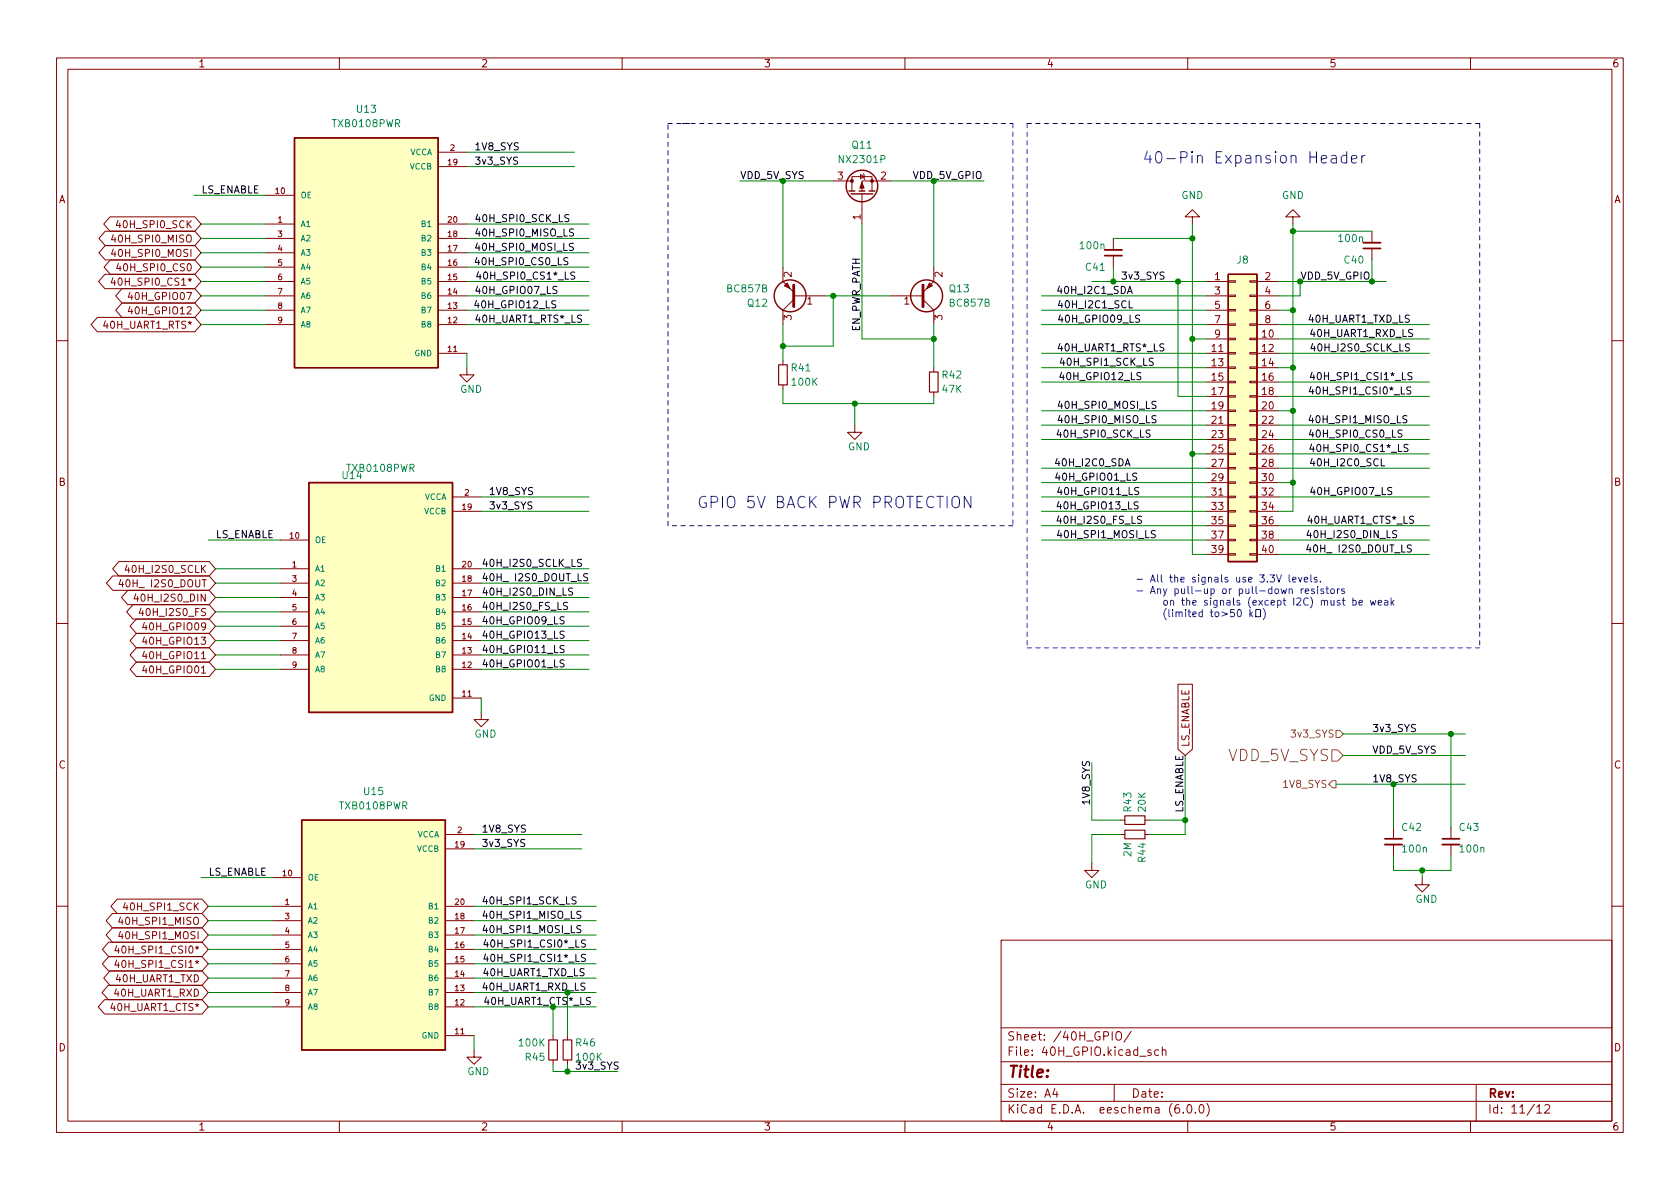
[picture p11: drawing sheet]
<svg xmlns="http://www.w3.org/2000/svg" width="297mm" height="210mm" viewBox="0 0 297 210" stroke-linecap="round" stroke-linejoin="round" font-family="sans-serif">
<g fill="none" stroke="#840000" stroke-width=".18">
<path d="M10 10.2h277v190.1h-277zM12 12.2h273v186.1h-273zM60 10.2v2M110 10.2v2M160 10.2v2M210 10.2v2M260 10.2v2M19.5 38.3h14.9l1.2 1.3-1.2 1.3h-14.9l-1.2-1.3zM20.9 39l-.3 .9h.8M47 39.6h5.1M47 34.5h5.1M77.5 39.6h5"/>
<path d="M77.5 29.5h5M77.5 26.9h5M147.3 32h3.3M150.6 33.8v-2.6h3.6v2.6M152.1 30.9l.7 .3-.7 .4zM152.4 34.3v5.3M152.7 30.7l.1 .2v.7l.1 .1M157.5 32h-5.1v1.8M210.8 38.3h1.3l-1.3-1.2-1.3 1.2h1.3v1.3M228.6 38.3h1.3l-1.3-1.2-1.3 1.2h1.3v1.3M17.2 56.1h17.2l1.2 1.3-1.2 1.3h-17.2l-1.1-1.3zM18.5 48.5h15.9l1.2 1.3-1.2 1.2h-15.9l-1.1-1.2z"/>
<path d="M18.6 43.4h15.8l1.2 1.3-1.2 1.3h-15.8l-1.1-1.3zM18.6 40.9h15.8l1.2 1.3-1.2 1.2h-15.8l-1.1-1.2zM19.5 46h14.9l1.2 1.2-1.2 1.3h-14.9l-1.1-1.3zM20 49.1l-.3 .9h.7M20 44l-.3 .9h.8M20 41.5l-.3 .9h.8M20.3 49.6v.8M20.9 46.6l-.3 .9h.8M21.6 51h12.8l1.2 1.3-1.2 1.3h-12.8l-1.1-1.3zM21.6 53.6h12.8l1.2 1.3-1.2 1.2h-12.8l-1.1-1.2zM23 51.7l-.3 .9h.8M23 54.2l-.3 .9h.8"/>
<path d="M47 49.8h5.1M47 52.3h5.1M47 54.9h5.1M47 57.4h5.1M47 47.2h5.1M47 44.7h5.1M47 42.2h5.1M77.5 49.8h5M77.5 52.3h5M77.5 54.9h5M77.5 57.4h5M77.5 47.2h5"/>
<path d="M77.5 44.7h5M77.5 42.2h5M138.4 47.2v2.6l1.9 1.9M140.3 52.3h5.7M140.3 53l-1.9 1.9v2.5M157.5 52.3h5.7M163.2 53l1.9 1.9v2.5M165.1 47.2v2.6l-1.9 1.9M196.8 42.2v2M196.8 45.2v2M213.4 49.8h3.8M213.4 59.9h3.8"/>
<path d="M213.4 52.3h3.8M213.4 54.9h3.8M213.4 57.4h3.8M217.2 59.8h1.2v.3h-1.2zM217.2 57.3h1.2v.2h-1.2zM217.2 54.7h1.2v.3h-1.2zM217.2 52.2h1.2v.2h-1.2zM217.2 49.7h1.2v.2h-1.2zM221 59.8h1.2v.3h-1.2zM221 57.3h1.2v.2h-1.2zM221 54.7h1.2v.3h-1.2zM221 52.2h1.2v.2h-1.2z"/>
<path d="M221 49.7h1.2v.2h-1.2zM222.2 49.8h3.9M222.2 59.9h3.9M222.2 52.3h3.9M222.2 54.9h3.9M222.2 57.4h3.9M242.6 40.9v2M242.6 43.9v2.1M10 60.2h2M77.5 62.5h5M82.5 65v1.3h1.3l-1.3 1.3-1.2-1.3h1.2M138.4 63.7v.8"/>
<path d="M138.4 68.1v.7M151.1 75.2v1.2h1.3l-1.3 1.3-1.2-1.3h1.2M165.1 65v.8M165.1 69.3v.8M213.4 62.5h3.8M213.4 65h3.8M213.4 67.6h3.8M213.4 70.1h3.8M213.4 72.6h3.8M213.4 75.2h3.8M213.4 77.7h3.8M217.2 77.6h1.2v.2h-1.2z"/>
<path d="M217.2 75.1h1.2v.2h-1.2zM217.2 72.5h1.2v.3h-1.2zM217.2 70h1.2v.2h-1.2zM217.2 67.4h1.2v.3h-1.2zM217.2 64.9h1.2v.2h-1.2zM217.2 62.4h1.2v.2h-1.2zM221 77.6h1.2v.2h-1.2zM221 75.1h1.2v.2h-1.2zM221 72.5h1.2v.3h-1.2zM221 70h1.2v.2h-1.2zM221 67.4h1.2v.3h-1.2zM221 64.9h1.2v.2h-1.2z"/>
<path d="M221 62.4h1.2v.2h-1.2zM222.2 62.5h3.9M222.2 65h3.9M222.2 67.6h3.9M222.2 70.1h3.9M222.2 72.6h3.9M222.2 75.2h3.9M222.2 77.7h3.9M285 60.2h2M21 99.3h16l1.1 1.3-1.1 1.2h-16l-1.1-1.2zM22.4 99.9l-.3 .9h.8M49.5 95.5h5.1"/>
<path d="M80 87.9h5.1M80 90.4h5.1M213.4 80.3h3.8M213.4 82.8h3.8M213.4 85.3h3.8M213.4 87.9h3.8M213.4 90.4h3.8M213.4 93h3.8M213.4 95.5h3.8M213.4 98h3.8M217.2 97.9h1.2v.3h-1.2zM217.2 95.4h1.2v.2h-1.2z"/>
<path d="M217.2 92.8h1.2v.3h-1.2zM217.2 90.3h1.2v.2h-1.2zM217.2 87.8h1.2v.2h-1.2zM217.2 85.2h1.2v.3h-1.2zM217.2 82.7h1.2v.2h-1.2zM217.2 80.1h1.2v.3h-1.2zM221 97.9h1.2v.3h-1.2zM221 95.4h1.2v.2h-1.2zM221 92.8h1.2v.3h-1.2zM221 90.3h1.2v.2h-1.2zM221 87.8h1.2v.2h-1.2zM221 85.2h1.2v.3h-1.2z"/>
<path d="M221 82.7h1.2v.2h-1.2zM221 80.1h1.2v.3h-1.2zM222.2 80.3h3.9M222.2 82.8h3.9M222.2 85.3h3.9M222.2 87.9h3.9M222.2 90.4h3.9M222.2 93h3.9M222.2 95.5h3.9M222.2 98h3.9M10 110.2h2M19.9 101.8h17.1l1.1 1.3-1.1 1.3h-17.1l-1.1-1.3z"/>
<path d="M21.4 102.5l-.3 .9h.7M21.7 102.9v.9M22.6 104.4h14.4l1.1 1.3-1.1 1.2h-14.4l-1.1-1.2zM23.5 106.9h13.5l1.1 1.3-1.1 1.3h-13.5l-1.1-1.3zM24 105l-.3 .9h.8M24.1 114.5h12.9l1.1 1.3-1.1 1.3h-12.9l-1.1-1.3zM24.1 117.1h12.9l1.1 1.3-1.1 1.2h-12.9l-1.1-1.2zM24.1 109.5h12.9l1.1 1.2-1.1 1.3h-12.9l-1.1-1.3zM24.1 112h12.9l1.1 1.3-1.1 1.2h-12.9l-1.1-1.2zM24.9 107.5l-.3 .9h.8M25.5 115.2l-.3 .9h.8M25.5 117.7l-.3 .9h.8"/>
<path d="M25.5 110.1l-.3 .9h.8M25.5 112.6l-.3 .9h.8M49.5 100.6h5.1M49.5 118.4h5.1M49.5 115.8h5.1M49.5 113.3h5.1M49.5 110.7h5.1M49.5 108.2h5.1M49.5 105.7h5.1M49.5 103.1h5.1M80 100.6h5.1M80 118.4h5.1"/>
<path d="M80 115.8h5.1M80 113.3h5.1M80 110.7h5.1M80 108.2h5.1M80 105.7h5.1M80 103.1h5.1M285 110.2h2M80 123.4h5.1M85.1 126v1.2h1.3l-1.3 1.3-1.3-1.3h1.3M208.3 121h2.5v11.5l-1.3 1.1-1.2-1.1zM20.7 159h15l1.1 1.3-1.1 1.2h-15l-1.1-1.2zM22.1 159.6l-.3 .9h.8"/>
<path d="M48.3 155.2h5M78.7 150.1h5.1M78.7 147.6h5.1M193 152.6v1.3h1.3l-1.3 1.3-1.2-1.3h1.2M198.1 147.6h.8M198.1 145h.8M202.4 147.6h.8M202.4 145h.8M246.4 146.3v2M246.4 149.3v2.1M251.5 155.2v1.3h1.2l-1.2 1.2-1.3-1.2h1.3M256.5 146.3v2"/>
<path d="M256.5 149.3v2.1M10 160.2h2M18.5 176.8h17.2l1.1 1.2-1.1 1.3h-17.2l-1.1-1.3zM19.1 174.2h16.6l1.1 1.3-1.1 1.3h-16.6l-1.1-1.3zM19.2 169.2h16.5l1.1 1.2-1.1 1.3h-16.5l-1.1-1.3zM19.2 166.6h16.5l1.1 1.3-1.1 1.3h-16.5l-1.1-1.3zM19.5 171.7h16.2l1.1 1.3-1.1 1.2h-16.2l-1.2-1.2zM19.9 161.5h15.8l1.1 1.3-1.1 1.3h-15.8l-1.1-1.3zM19.9 164.1h15.8l1.1 1.2-1.1 1.3h-15.8l-1.1-1.3zM20.6 169.8l-.3 .9h.8M20.6 167.2l-.3 .9h.8M20.9 167.7v.9"/>
<path d="M20.9 170.2v.9M21.3 162.1l-.3 1h.8M21.3 164.7l-.3 .9h.8M48.3 160.3h5M48.3 178h5M48.3 175.5h5M48.3 173h5M48.3 170.4h5M48.3 167.9h5M48.3 165.3h5M48.3 162.8h5M78.7 160.3h5.1"/>
<path d="M78.7 178h5.1M78.7 175.5h5.1M78.7 173h5.1M78.7 170.4h5.1M78.7 167.9h5.1M78.7 165.3h5.1M78.7 162.8h5.1M177 166.3h108v32h-108zM285 160.2h2M60 198.3v2M78.7 183.1h5.1M83.8 185.7v1.2h1.3l-1.3 1.3-1.3-1.3h1.3"/>
<path d="M97.8 183.1v.8M97.8 187.4v.8M100.3 183.1v.8M100.3 187.4v.8M110 198.3v2M160 198.3v2M177 194.8h108M177 191.8h108M177 187.8h108M177 181.8h108M186.5 192.5l-.4 1h1M186.9 193v1"/>
<path d="M197 191.8v3M197.4 182.6a.5 .5 0 0 1 .5-.2 .5 .5 0 0 1 .4 .5v.5a.5 .5 0 0 1-.5 .6 .5 .5 0 0 1-.5-.6zM200 182.4l-1.3 1.9M203.5 185.7l-.4-.1-.2 .2 .1 .3 .5 .1v.4h-.6M204.9 185.7l-.5-.1-.3 .3v.4l.2 .3h.6M205.5 185.8l.2-.2 .4 .1v.9M205.5 185.1v1.5M208.4 195.3a.59 .59 0 0 0-.7 .7v.5l.2 .3h.4l.2-.1 .1-.5-.2-.2-.4-.1-.3 .3M209.2 196.7v.1M210 198.3v2M210.1 195.4l.1-.1a.81 .81 0 0 1 .6 .7 .81 .81 0 0 1-.3 .8h-.1a.81 .81 0 0 1-.6-.6 .81 .81 0 0 1 .3-.8zM211.4 196.7v.1"/>
<path d="M212.1 195.5l.3-.2a.81 .81 0 0 1 .5 .7 .81 .81 0 0 1-.3 .8h-.1a.81 .81 0 0 1-.4-1.3zM213.4 195.1a1.72 1.72 0 0 1 0 2.3M260 198.3v2M261 191.8v6.5M271.7 195.8l.5-.5v1.5M271.7 196.8h.9M273.1 195.5l.6-.2 .2 .2 .1 .3-.9 1h.9"/>
</g>
<path d="M195.3 44.2h3.1M241 42.9h3.1M244.9 149.3h3M255 149.3h3.1" fill="none" stroke="#840000" stroke-width=".33"/>
<path d="M195.3 45.2h3.1M241 43.9h3.1M244.9 148.3h3M255 148.3h3.1" fill="none" stroke="#840000" stroke-width=".3"/>
<g fill="#ffffc2" stroke="#ffffc2" stroke-width=".18">
<path d="M217.2 48.5h5v50.8h-5z"/>
<path d="M53.3 145h25.4v40.7h-25.4z"/>
<path d="M54.6 85.3h25.4v40.7h-25.4z"/>
<path d="M52.1 24.4h25.4v40.6h-25.4z"/>
</g>
<g fill="none" stroke="#840000" stroke-width=".25">
<path d="M52.1 24.4h25.4v40.6h-25.4zM150.1 33.8h1M150.5 34.3h3.8M151.9 33.8h1M153.7 33.8h1M217.2 48.5h5v50.8h-5zM54.6 85.3h25.4v40.7h-25.4zM53.3 145h25.4v40.7h-25.4z"/>
<circle cx="152.4" cy="32.9" r="2.79"/>
<circle cx="139.7" cy="52.3" r="2.82"/>
<circle cx="163.8" cy="52.3" r="2.82"/>
</g>
<path d="M137.7 64.5h1.5v3.6h-1.5zM164.3 65.8h1.6v3.5h-1.6zM198.9 146.8h3.5v1.5h-3.5zM198.9 144.3h3.5v1.5h-3.5zM97 183.9h1.6v3.5h-1.6zM99.6 183.9h1.5v3.5h-1.5z" fill="none" stroke="#840000" stroke-width=".2"/>
<path d="M140.3 50.4v3.8M163.2 50.4v3.8" fill="none" stroke="#840000" stroke-width=".51"/>
<g fill="#840000" stroke="#840000" stroke-width=".18">
<path d="M164.3 50l.5 .5-1 .5z"/>
<path d="M152.4 32.3l.4 1h-.8z"/>
<path d="M138.7 50.5l.5-.5 .5 1z"/>
<circle cx="154.2" cy="32" r=".25"/>
<circle cx="150.6" cy="32" r=".25"/>
</g>
<path d="M235.5 132.6h1l1 1-1 1h-1zM235.6 138h.6v1.3h-.6l-.7-.6zM236.2 129.2h.7l.6 .6-.6 .6h-.7z" fill="none" stroke="#848400" stroke-width=".18"/>
<g fill="none" stroke="#000" stroke-width=".18">
<path d="M100.6 38l-.5-.1-.2 .3 .1 .3 .5 .2v.4l-.2 .1-.4-.1M98.3 53.2h-.5l-.2 .1v.4l.6 .2 .1 .3-.3 .2h-.4M98.5 50.7l-.5-.1-.2 .2v.3l.6 .3 .1 .3-.3 .2-.5-.1M100.4 45.6h-.5l-.2 .2 .1 .3 .5 .2v.4l-.1 .1h-.5M101.4 43.1l-.5-.1-.2 .1v.4l.6 .2 .1 .3-.3 .3-.4-.1M101.4 40.5h-.5l-.2 .2 .1 .3 .6 .3v.3l-.2 .1h-.5M101.6 48.2l-.4-.1-.3 .2 .1 .3 .6 .3v.3l-.2 .2-.5-.1M102.8 55.8l-.5-.1-.1 .1v.4l.5 .2 .1 .3-.2 .3-.5-.1M199.3 51.9l.5-1.3 .4 1.3M199.5 51.5h.6M199.7 53.2v1.2h.6M201.5 55.8l-.5-.1-.2 .3 .1 .3 .5 .2v.4l-.1 .1-.5-.1"/>
<path d="M201.7 65.9h-.5l-.1 .1v.4l.5 .2 .1 .3-.2 .2h-.5M203.4 76.1l-.5-.1-.3 .3 .1 .3 .6 .2v.4l-.2 .1-.5-.1M203.9 63.4l-.5-.1-.2 .2v.3l.6 .3 .1 .3-.2 .2-.5-.1M204.4 73.6l-.5-.1-.2 .2 .1 .3 .5 .3v.3l-.1 .2-.5-.1M204.4 71h-.5l-.2 .2 .1 .3 .5 .2v.4l-.1 .1h-.5M205.8 60.9l-.5-.1-.2 .1v.4l.6 .2 .1 .3-.3 .3-.4-.1M247.9 76.1l-.5-.1-.2 .3 .1 .3 .5 .2v.4l-.2 .1-.4-.1M248.8 73.6l-.5-.1-.2 .1v.4l.5 .2 .2 .3-.3 .3-.5-.1M249 78.6h-.5l-.3 .2 .2 .3 .5 .3v.3l-.2 .1h-.5M249.2 60.9l-.5-.1-.2 .1v.4l.6 .2 .1 .3-.2 .3-.5-.1M249.5 68.5l-.5-.1-.3 .3 .1 .3 .6 .2v.4l-.2 .1-.5-.1M249.7 65.9h-.5l-.3 .2 .1 .3 .6 .3v.3l-.2 .1h-.5"/>
<path d="M102.8 99l-.5-.1-.1 .1v.4l.5 .2 .1 .3-.2 .3-.5-.1M198.9 82.4l.5-1.3 .4 1.3M199.1 82h.6M201 83.7h-.5l-.2 .1v.3l.6 .3 .1 .3-.3 .2h-.4M201.2 88.8l-.5-.1-.1 .2v.3l.5 .3 .1 .3-.2 .2-.5-.1M201.3 86.3l-.4-.1-.2 .1v.4l.5 .2 .1 .3-.2 .3-.5-.1M201.8 91.3h-.4l-.2 .1v.4l.5 .2 .1 .3-.2 .2h-.5M204.3 93.9l-.5-.1-.2 .1v.4l.5 .2 .2 .3-.3 .3-.5-.1M244.2 81.1v1.3h.6M246.1 86.3l-.5-.1-.2 .2 .1 .3 .5 .3v.3l-.2 .2-.4-.1M246.9 93.9l-.4-.1-.2 .1v.4l.5 .2 .1 .3-.2 .3-.5-.1M249.5 96.4h-.4l-.2 .1v.3l.5 .3 .1 .3-.2 .2h-.5"/>
<path d="M249.9 91.3h-.4l-.2 .1v.4l.5 .2 .1 .3-.2 .2h-.5M99.7 111.7l-.4-.1-.3 .2 .1 .3 .6 .3v.3l-.2 .2-.5-.1M99.7 114.2l-.4-.1-.3 .3 .1 .3 .6 .2v.4l-.2 .1-.5-.1M99.7 116.7h-.4l-.3 .2 .1 .3 .6 .3v.3l-.2 .1h-.5M99.7 109.1h-.4l-.3 .2 .1 .3 .6 .2v.4l-.2 .1h-.5M100.3 106.6l-.4-.1-.3 .3 .1 .3 .6 .2v.4l-.2 .1-.5-.1M101.3 104h-.5l-.2 .1v.4l.5 .2 .2 .3-.3 .2h-.5M103.9 101.5l-.5-.1-.2 .3 .1 .3 .6 .2v.4l-.2 .1-.5-.1M101.9 158.6h-.5l-.3 .2 .2 .3 .5 .3v.3l-.2 .2-.5-.1M102.7 161.2l-.5-.1-.2 .3 .1 .3 .5 .2v.4l-.1 .1-.5-.1M102.7 163.7h-.5l-.2 .1v.4l.6 .2 .1 .3-.2 .2h-.5M103.5 168.8l-.5-.1-.2 .2v.3l.6 .3 .1 .3-.2 .2h-.5"/>
<path d="M103.5 166.3l-.5-.1-.2 .1v.4l.6 .2 .1 .3-.2 .3-.5-.1M104.4 176.4h-.5l-.2 .1v.4l.6 .2 .1 .3-.3 .2h-.4"/>
</g>
<g fill="none" stroke="#0000c2" stroke-width=".18">
<path d="M235.4 27.6l.2-.1 .6 .1 .1 1.2M236.3 28l-.7 .1a.39 .39 0 0 0-.3 .3 .39 .39 0 0 0 .3 .4l.7-.1M238.1 27.6l-.6-.1-.4 .4v.5l.2 .3 .2 .1 .6-.1M238.1 26.8v2M239 28.1l.9-.1-.1-.4-.6-.1-.2 .3 .1 .9 .1 .1 .6-.1M240.8 27.5v1.3M241.3 27.5a.51 .51 0 0 0-.5 .4M171.6 87.8v2l-1.1-2v2M206.2 107.6a1.46 1.46 0 0 0 0 1.9M206.7 107.8v1.1l.1 .2M207.3 108.2v.9M207.9 108.3l.2-.1 .3 .1 .1 .8"/>
<path d="M207.9 108.2v.9M208.5 108.4l.2-.2 .3 .1v.8M209.6 108.2v.9M210 108.2h.5M210.2 107.8v1.1l.3 .2M210.9 108.6l.6-.1-.1-.2-.3-.1-.2 .2 .1 .6h.4M212.6 108.3l-.4-.1-.2 .3 .1 .5h.5M212.6 107.8v1.3M214 108.2h.5M214.2 107.8v1.1l.3 .2M214.9 108.3l.4-.1 .2 .3v.3l-.2 .3-.4-.1-.1-.2zM216 108.2l1 .4-1 .3"/>
<path d="M218.2 107.8h-.6l-.1 .6 .2-.1h.5l.1 .2-.1 .4-.2 .2-.5-.2M218.9 107.9l.2-.1a.68 .68 0 0 1 .4 .6 .68 .68 0 0 1-.4 .7l-.2-.2-.1-.3zM221 107.8v1.3M221.1 108.6l.4 .5M221.5 108.2l-.5 .5M222 107.8h.9v1.3h-.9zM223.4 107.6a1.46 1.46 0 0 1 0 1.9M225.7 101.7l.4 1.2 .5-1.2M228 101.7v1l.1 .2M228 104.2l.1-.1 .3 .1 .1 .8M228.6 102.5l.6-.1-.1-.3h-.4l-.1 .2v.6h.5M229.6 102.1l.3 .8 .3-.8"/>
<path d="M230.1 104.1v.9M230.4 104.1l-.3 .3M230.6 102.5l.6-.1v-.3h-.4l-.2 .2 .1 .6h.5M230.8 104.5l.6-.1-.1-.2-.3-.1-.2 .2 .1 .6h.4M231.8 101.7v1l.1 .2M232.4 104.2l-.3-.1-.2 .2v.2l.5 .1v.3h-.5M232.8 102.1h-.3l-.1 .2v.1l.4 .2v.3h-.4M233 103.7v.1M233 104.1v.9M233.5 102.8v.1M234 104.2l-.3-.1-.2 .2 .1 .2 .4 .1v.3h-.5M234.2 106.3l.2-.1h.3v.8"/>
<path d="M234.4 104.1h.5M234.6 103.7v1.1l.3 .2M235.3 106.2l.1 .8h.3l.2-.1M235.4 104.2l.3-.1 .2 .3v.3l-.2 .3-.3-.1-.1-.2zM235.9 106.2v.8M236.5 104.1v.9M236.8 104.1l-.3 .3M236.9 106.2h-.3l-.2 .1 .1 .2 .4 .2v.3h-.5M237.3 106.2h.5M237.5 105.7v1.1l.3 .2M237.7 104.2l-.3-.1-.2 .2 .1 .2 .4 .1v.3h-.5M239.2 106.2h.4l.2 .2-.1 .6h-.5"/>
<path d="M239.2 105.7v1.3M240.3 106.6l.6-.1-.1-.3h-.3l-.2 .1v.7h.5M242.3 106.2l.2 .8 .3-.6 .2 .6 .3-.8M243.7 106.6l.6-.1-.1-.3h-.3l-.2 .1v.7h.5M244.8 106.2h.5l.1 .8M245.4 106.5h-.5l-.1 .2 .1 .3h.5M246 105.7v1.3M246.1 106.5l.4 .5M246.5 106.2l-.5 .5"/>
</g>
<path d="M118.1 21.8h3.8M120.6 21.8h58.5M179.1 21.8v71.2M181.6 21.8v92.7M181.6 21.8h80M261.6 21.8v92.7M118.1 93v-71.2M179.1 93h-61M261.6 114.5h-80" fill="none" stroke="#0000c2" stroke-width=".18" stroke-dasharray=".8 .8"/>
<g fill="none" stroke="#008400" stroke-width=".18">
<path d="M34.3 34.5h12.7M35.6 39.6h11.4M82.5 26.9h19.1M82.5 29.5h19.1M82.5 39.6h21.6M130.8 32h16.5M138.4 32v15.2M152.4 39.6v20.3h12.7M157.5 32h16.5M165.1 32v15.2M210.8 39.6v58.4h2.6M228.6 39.6v50.8h-2.5"/>
<path d="M35.6 52.3h11.4M35.6 57.4h11.4M35.6 54.9h11.4M35.6 44.7h11.4M35.6 47.2h11.4M35.6 42.2h11.4M35.6 49.8h11.4M82.5 52.3h21.6M82.5 57.4h21.6M82.5 54.9h21.6M82.5 44.7h21.6M82.5 47.2h21.6"/>
<path d="M82.5 42.2h21.6M82.5 49.8h21.6M138.4 57.4v6.3M146 52.3h11.5M147.3 52.3v8.9h-8.9M165.1 57.4v7.6M184.1 52.3h29.3M184.1 57.4h29.3M184.1 54.9h29.3M193 49.8h20.4M196.8 42.2h14M196.8 47.2v2.6"/>
<path d="M208.3 49.8v20.3h5.1M210.8 59.9h2.6M226.1 57.4h26.6M226.1 54.9h2.5M226.1 49.8h19M226.1 59.9h26.6M228.6 40.9h14M229.9 49.8v2.5h-3.8M242.6 46v3.8M82.5 62.5v2.5M138.4 68.8v2.6h26.7v-1.3M151.1 71.4v3.8"/>
<path d="M184.1 72.6h29.3M184.1 67.6h29.3M184.1 65h29.3M184.1 62.5h29.3M184.1 77.7h29.3M184.1 75.2h29.3M226.1 72.6h2.5M226.1 70.1h26.6M226.1 67.6h26.6M226.1 65h2.5M226.1 62.5h26.6M226.1 77.7h26.6"/>
<path d="M226.1 75.2h26.6M36.8 95.5h12.7M85.1 87.9h19M85.1 90.4h19M184.1 87.9h29.3M184.1 90.4h29.3M184.1 95.5h29.3M184.1 85.3h29.3M184.1 93h29.3M184.1 82.8h29.3M210.8 80.3h2.6M226.1 87.9h26.6"/>
<path d="M226.1 98h26.6M226.1 95.5h26.6M226.1 85.3h2.5M226.1 93h26.6M226.1 82.8h26.6M226.1 80.3h26.6M38.1 108.2h11.4M38.1 118.4h11.4M38.1 115.8h11.4M38.1 113.3h11.4M38.1 103.1h11.4M38.1 110.7h11.4"/>
<path d="M38.1 100.6h11.4M38.1 105.7h11.4M85.1 108.2h19M85.1 118.4h19M85.1 115.8h19M85.1 113.3h19M85.1 103.1h19M85.1 110.7h19M85.1 100.6h19M85.1 105.7h19M85.1 123.4v2.6M193 134.9v10.1h5.1"/>
<path d="M209.5 133.6v14h-6.3M236.2 138.7h22.9M237.5 129.8h21.6M237.5 133.6h21.6M246.4 138.7v7.6M256.5 129.8v16.5M35.6 155.2h12.7M83.8 150.1h19.1M83.8 147.6h19.1M198.1 147.6h-5.1v5M203.2 145h6.3M246.4 151.4v2.5h10.1v-2.5"/>
<path d="M251.5 153.9v1.3M36.8 178h11.5M36.8 162.8h11.5M36.8 167.9h11.5M36.8 170.4h11.5M36.8 165.3h11.5M36.8 160.3h11.5M36.8 175.5h11.5M36.8 173h11.5M83.8 178h21.6M83.8 162.8h21.6M83.8 167.9h21.6"/>
<path d="M83.8 170.4h21.6M83.8 165.3h21.6M83.8 160.3h21.6M83.8 175.5h21.6M83.8 173h21.6M97.8 178v5.1M100.3 175.5v7.6M83.8 183.1v2.6M97.8 188.2v1.3h11.4M100.3 188.2v1.3"/>
</g>
<g fill="#008400" stroke="#008400" stroke-width=".18">
<circle cx="147.3" cy="52.3" r=".46"/>
<circle cx="151.1" cy="71.4" r=".46"/>
<circle cx="100.3" cy="189.5" r=".46"/>
<circle cx="138.4" cy="61.2" r=".46"/>
<circle cx="165.1" cy="59.9" r=".46"/>
<circle cx="251.5" cy="153.9" r=".46"/>
<circle cx="256.5" cy="129.8" r=".46"/>
<circle cx="210.8" cy="59.9" r=".46"/>
<circle cx="242.6" cy="49.8" r=".46"/>
<circle cx="228.6" cy="40.9" r=".46"/>
<circle cx="228.6" cy="54.9" r=".46"/>
<circle cx="228.6" cy="72.6" r=".46"/>
<circle cx="228.6" cy="65" r=".46"/>
<circle cx="228.6" cy="85.3" r=".46"/>
<circle cx="210.8" cy="80.3" r=".46"/>
<circle cx="209.5" cy="145" r=".46"/>
<circle cx="210.8" cy="42.2" r=".46"/>
<circle cx="196.8" cy="49.8" r=".46"/>
<circle cx="208.3" cy="49.8" r=".46"/>
</g>
<g font-size="2.8" fill="#0000c2">
<text x="201.9" y="28.9">40-Pin Expansion Header</text>
<text x="123.2" y="89.9">GPIO 5V BACK PWR PROTECTION</text>
</g>
<text font-size="2.8" fill="#848400" x="217.2" y="134.6">VDD_5V_SYS</text>
<text font-size="2.8" fill="#840000" x="178" y="190.6">Title:</text>
<g font-size="2.1" fill="#840000">
<text x="178" y="184">Sheet: /40H_GPIO/</text>
<text x="178" y="186.7">File: 40H_GPIO.kicad_sch</text>
<text x="178" y="196.9">KiCad E.D.A. eeschema (6.0.0)</text>
<text x="178" y="194.1">Size: A4</text>
<text x="200" y="194.1">Date:</text>
<text x="263" y="194.1">Rev:</text>
<text x="263" y="196.9">Id: 11/12</text>
</g>
<g font-size="1.8" fill="#840000">
<text x="35" y="11.9">1</text>
<text x="85" y="11.9">2</text>
<text x="135" y="11.9">3</text>
<text x="185" y="11.9">4</text>
<text x="235" y="11.9">5</text>
<text x="285" y="11.9">6</text>
<text x="10.3" y="35.9">A</text>
<text x="148.1" y="31.7">3</text>
<text x="155.7" y="31.7">2</text>
<text x="285.3" y="35.9">A</text>
<text x="21.4" y="40.3">40H_SPI0_SCK</text>
<text x="152.1" y="38.8" transform="rotate(-90 152.1 38.8)">1</text>
<text x="20.6" y="45.4">40H_SPI0_MOSI</text>
<text x="20.6" y="42.9">40H_SPI0_MISO</text>
<text x="21.6" y="48">40H_SPI0_CS0</text>
<text x="21" y="50.5">40H_SPI0_CS1*</text>
<text x="23.5" y="53">40H_GPIO07</text>
<text x="140" y="49" transform="rotate(-90 140 49)">2</text>
<text x="142.7" y="53.8">1</text>
<text x="159.8" y="53.8">1</text>
<text x="166.6" y="49" transform="rotate(-90 166.6 49)">2</text>
<text x="214.8" y="49.5">1</text>
<text x="214.8" y="52.1">3</text>
<text x="223.7" y="49.5">2</text>
<text x="223.7" y="52.1">4</text>
<text x="18.8" y="58.1">40H_UART1_RTS*</text>
<text x="23.5" y="55.6">40H_GPIO12</text>
<text x="140" y="56.6" transform="rotate(-90 140 56.6)">3</text>
<text x="166.6" y="56.6" transform="rotate(-90 166.6 56.6)">3</text>
<text x="214.8" y="54.6">5</text>
<text x="214.8" y="57.1">7</text>
<text x="214.8" y="59.7">9</text>
<text x="223.2" y="59.7">10</text>
<text x="223.7" y="54.6">6</text>
<text x="223.7" y="57.1">8</text>
<text x="214.3" y="62.2">11</text>
<text x="214.3" y="64.8">13</text>
<text x="223.2" y="62.2">12</text>
<text x="223.2" y="64.8">14</text>
<text x="214.3" y="67.3">15</text>
<text x="214.3" y="69.8">17</text>
<text x="223.2" y="67.3">16</text>
<text x="223.2" y="69.8">18</text>
<text x="214.3" y="72.4">19</text>
<text x="214.3" y="74.9">21</text>
<text x="214.3" y="77.5">23</text>
<text x="223.2" y="72.4">20</text>
<text x="223.2" y="74.9">22</text>
<text x="223.2" y="77.5">24</text>
<text x="214.3" y="80">25</text>
<text x="214.3" y="82.5">27</text>
<text x="223.2" y="80">26</text>
<text x="223.2" y="82.5">28</text>
<text x="10.3" y="85.9">B</text>
<text x="214.3" y="85.1">29</text>
<text x="214.3" y="87.6">31</text>
<text x="223.2" y="85.1">30</text>
<text x="223.2" y="87.6">32</text>
<text x="285.3" y="85.9">B</text>
<text x="214.3" y="90.2">33</text>
<text x="214.3" y="92.7">35</text>
<text x="214.3" y="95.2">37</text>
<text x="223.2" y="90.2">34</text>
<text x="223.2" y="92.7">36</text>
<text x="223.2" y="95.2">38</text>
<text x="23" y="101.3">40H_I2S0_SCLK</text>
<text x="214.3" y="97.8">39</text>
<text x="223.2" y="97.8">40</text>
<text x="22.3" y="103.8">40H_ I2S0_DOUT</text>
<text x="24.8" y="106.4">40H_I2S0_DIN</text>
<text x="25.6" y="108.9">40H_I2S0_FS</text>
<text x="26.1" y="111.5">40H_GPIO09</text>
<text x="26.1" y="116.5">40H_GPIO11</text>
<text x="26.1" y="119.1">40H_GPIO01</text>
<text x="26.1" y="114">40H_GPIO13</text>
<text x="10.3" y="135.9">C</text>
<text x="210.3" y="132.2" transform="rotate(-90 210.3 132.2)">LS_ENABLE</text>
<text x="285.3" y="135.9">C</text>
<text x="22.6" y="161">40H_SPI1_SCK</text>
<text x="21.8" y="163.5">40H_SPI1_MISO</text>
<text x="21.8" y="166.1">40H_SPI1_MOSI</text>
<text x="20.8" y="173.7">40H_UART1_TXD</text>
<text x="21.7" y="171.2">40H_SPI1_CSI1*</text>
<text x="21.7" y="168.6">40H_SPI1_CSI0*</text>
<text x="20.1" y="178.8">40H_UART1_CTS*</text>
<text x="20.6" y="176.2">40H_UART1_RXD</text>
<text x="10.3" y="185.9">D</text>
<text x="285.3" y="185.9">D</text>
<text x="35" y="199.9">1</text>
<text x="85" y="199.9">2</text>
<text x="135" y="199.9">3</text>
<text x="185" y="199.9">4</text>
<text x="235" y="199.9">5</text>
<text x="285" y="199.9">6</text>
</g>
<g font-size="1.8" fill="#008484">
<text x="59" y="22.5">TXB0108PWR</text>
<text x="63.1" y="19.9">U13</text>
<text x="148.6" y="28.8">NX2301P</text>
<text x="150.7" y="26.3">Q11</text>
<text x="208.9" y="35.2">GND</text>
<text x="226.6" y="35.2">GND</text>
<text x="191.1" y="44.1">100n</text>
<text x="192" y="47.9">C41</text>
<text x="218.7" y="46.6">J8</text>
<text x="236.8" y="42.8">100n</text>
<text x="237.8" y="46.6">C40</text>
<text x="128.7" y="51.7">BC857B</text>
<text x="167.9" y="51.7">Q13</text>
<text x="132.3" y="54.2">Q12</text>
<text x="168" y="54.2">BC857B</text>
<text x="140" y="65.7">R41</text>
<text x="81.3" y="69.5">GND</text>
<text x="140.1" y="68.2">100K</text>
<text x="166.7" y="66.9">R42</text>
<text x="166.7" y="69.5">47K</text>
<text x="61.5" y="83.4">TXB0108PWR</text>
<text x="149.9" y="79.6">GND</text>
<text x="60.6" y="84.7">U14</text>
<text x="83.9" y="130.4">GND</text>
<text x="60.2" y="143.1">TXB0108PWR</text>
<text x="64.4" y="140.6">U15</text>
<text x="200" y="143.5" transform="rotate(-90 200 143.5)">R43</text>
<text x="202.6" y="143.5" transform="rotate(-90 202.6 143.5)">20K</text>
<text x="248" y="146.9">C42</text>
<text x="258.1" y="146.9">C43</text>
<text x="200" y="151.5" transform="rotate(-90 200 151.5)">2M</text>
<text x="202.6" y="152.4" transform="rotate(-90 202.6 152.4)">R44</text>
<text x="248.1" y="150.7">100n</text>
<text x="258.3" y="150.7">100n</text>
<text x="191.8" y="157.1">GND</text>
<text x="250.2" y="159.6">GND</text>
<text x="91.9" y="185">100K</text>
<text x="101.9" y="185">R46</text>
<text x="82.6" y="190.1">GND</text>
<text x="93" y="187.6">R45</text>
<text x="102" y="187.6">100K</text>
</g>
<g font-size="1.8">
<text x="83.8" y="26.6">1V8_SYS</text>
<text x="83.8" y="29.1">3v3_SYS</text>
<text x="35.6" y="34.2">LS_ENABLE</text>
<text x="83.8" y="41.8">40H_SPI0_MISO_LS</text>
<text x="83.8" y="39.3">40H_SPI0_SCK_LS</text>
<text x="83.7" y="46.9">40H_SPI0_CS0_LS</text>
<text x="83.8" y="44.3">40H_SPI0_MOSI_LS</text>
<text x="83.8" y="52">40H_GPIO07_LS</text>
<text x="84" y="49.4">40H_SPI0_CS1*_LS</text>
<text x="186.7" y="52">40H_I2C1_SDA</text>
<text x="198.1" y="49.4">3v3_SYS</text>
<text x="83.6" y="54.5">40H_GPIO12_LS</text>
<text x="83.8" y="57">40H_UART1_RTS*_LS</text>
<text x="152.1" y="58.7" transform="rotate(-90 152.1 58.7)">EN_PWR_PATH</text>
<text x="186.8" y="54.5">40H_I2C1_SCL</text>
<text x="186.8" y="57">40H_GPIO09_LS</text>
<text x="231.1" y="57">40H_UART1_TXD_LS</text>
<text x="231.4" y="59.6">40H_UART1_RXD_LS</text>
<text x="186.8" y="62.1">40H_UART1_RTS*_LS</text>
<text x="187.1" y="64.7">40H_SPI1_SCK_LS</text>
<text x="231.5" y="62.1">40H_I2S0_SCLK_LS</text>
<text x="187.1" y="67.2">40H_GPIO12_LS</text>
<text x="231.2" y="69.7">40H_SPI1_CSI0*_LS</text>
<text x="231.4" y="67.2">40H_SPI1_CSI1*_LS</text>
<text x="186.6" y="77.4">40H_SPI0_SCK_LS</text>
<text x="186.8" y="74.8">40H_SPI0_MISO_LS</text>
<text x="186.8" y="72.3">40H_SPI0_MOSI_LS</text>
<text x="231.1" y="74.8">40H_SPI1_MISO_LS</text>
<text x="231.2" y="77.4">40H_SPI0_CS0_LS</text>
<text x="186.3" y="82.4">40H_I2C0_SDA</text>
<text x="231.3" y="79.9">40H_SPI0_CS1*_LS</text>
<text x="231.4" y="82.4">40H_I2C0_SCL</text>
<text x="86.4" y="87.5">1V8_SYS</text>
<text x="186.3" y="85">40H_GPIO01_LS</text>
<text x="186.7" y="87.5">40H_GPIO11_LS</text>
<text x="231.4" y="87.5">40H_GPIO07_LS</text>
<text x="38.1" y="95.1">LS_ENABLE</text>
<text x="86.4" y="90.1">3v3_SYS</text>
<text x="186.6" y="92.6">40H_I2S0_FS_LS</text>
<text x="186.6" y="90.1">40H_GPIO13_LS</text>
<text x="186.7" y="95.1">40H_SPI1_MOSI_LS</text>
<text x="230.8" y="95.1">40H_I2S0_DIN_LS</text>
<text x="230.9" y="92.6">40H_UART1_CTS*_LS</text>
<text x="85.1" y="100.2">40H_I2S0_SCLK_LS</text>
<text x="230.7" y="97.7">40H_ I2S0_DOUT_LS</text>
<text x="85.1" y="105.3">40H_I2S0_DIN_LS</text>
<text x="85.1" y="107.8">40H_I2S0_FS_LS</text>
<text x="85.1" y="102.8">40H_ I2S0_DOUT_LS</text>
<text x="85.1" y="112.9">40H_GPIO13_LS</text>
<text x="85.1" y="110.4">40H_GPIO09_LS</text>
<text x="85.1" y="115.5">40H_GPIO11_LS</text>
<text x="85.1" y="118">40H_GPIO01_LS</text>
<text x="242.6" y="129.4">3v3_SYS</text>
<text x="242.6" y="133.2">VDD_5V_SYS</text>
<text x="192.7" y="142.5" transform="rotate(-90 192.7 142.5)">1V8_SYS</text>
<text x="209.2" y="143.8" transform="rotate(-90 209.2 143.8)">LS_ENABLE</text>
<text x="85.1" y="147.2">1V8_SYS</text>
<text x="85.1" y="149.8">3v3_SYS</text>
<text x="36.8" y="154.8">LS_ENABLE</text>
<text x="85.1" y="159.9">40H_SPI1_SCK_LS</text>
<text x="85.1" y="162.5">40H_SPI1_MISO_LS</text>
<text x="85.1" y="165">40H_SPI1_MOSI_LS</text>
<text x="85.2" y="167.5">40H_SPI1_CSI0*_LS</text>
<text x="85.2" y="170.1">40H_SPI1_CSI1*_LS</text>
<text x="85.2" y="172.6">40H_UART1_TXD_LS</text>
<text x="101.6" y="189.1">3v3_SYS</text>
</g>
<g font-size="1.8" fill="#008400">
<text x="130.8" y="31.6">VDD_5V_SYS</text>
<text x="161.3" y="31.6">VDD_5V_GPIO</text>
<text x="229.9" y="49.4">VDD_5V_GPIO</text>
<text x="242.6" y="138.3">1V8_SYS</text>
<text x="85.1" y="175.2">40H_UART1_RXD_LS</text>
<text x="85.4" y="177.7">40H_UART1_CTS*_LS</text>
</g>
<g font-size="1.8" fill="#0000c2">
<text x="200.7" y="103">- All the signals use 3.3V levels.</text>
<text x="200.7" y="105">- Any pull-up or pull-down resistors</text>
<text x="201.2" y="107.1">on the signals (except I2C) must be weak</text>
</g>
<g font-size="1.8" fill="#848400">
<text x="228.6" y="130.4">3v3_SYS</text>
<text x="227.1" y="139.3">1V8_SYS</text>
</g>
<g font-size="1.4" fill="#008484">
<text x="72.4" y="30">VCCB</text>
<text x="72.4" y="27.4">VCCA</text>
<text x="53.1" y="35">OE</text>
<text x="53.1" y="40.1">A1</text>
<text x="74.6" y="40.1">B1</text>
<text x="53.1" y="42.7">A2</text>
<text x="53.1" y="45.2">A3</text>
<text x="53.1" y="47.7">A4</text>
<text x="74.6" y="47.7">B4</text>
<text x="74.6" y="45.2">B3</text>
<text x="74.6" y="42.7">B2</text>
<text x="53.1" y="50.3">A5</text>
<text x="53.1" y="52.8">A6</text>
<text x="74.6" y="52.8">B6</text>
<text x="74.6" y="50.3">B5</text>
<text x="53.1" y="55.4">A7</text>
<text x="53.1" y="57.9">A8</text>
<text x="74.6" y="57.9">B8</text>
<text x="74.6" y="55.4">B7</text>
<text x="73.3" y="63">GND</text>
<text x="75" y="88.4">VCCA</text>
<text x="75" y="90.9">VCCB</text>
<text x="55.6" y="101.1">A1</text>
<text x="55.6" y="96">OE</text>
<text x="77.2" y="101.1">B1</text>
<text x="55.6" y="103.6">A2</text>
<text x="55.6" y="106.2">A3</text>
<text x="77.2" y="106.2">B3</text>
<text x="77.2" y="103.6">B2</text>
<text x="55.6" y="108.7">A4</text>
<text x="55.6" y="111.2">A5</text>
<text x="55.6" y="113.8">A6</text>
<text x="77.2" y="113.8">B6</text>
<text x="77.2" y="111.2">B5</text>
<text x="77.2" y="108.7">B4</text>
<text x="55.6" y="116.3">A7</text>
<text x="55.6" y="118.9">A8</text>
<text x="77.2" y="118.9">B8</text>
<text x="77.2" y="116.3">B7</text>
<text x="75.8" y="123.9">GND</text>
<text x="73.7" y="148.1">VCCA</text>
<text x="54.4" y="155.7">OE</text>
<text x="73.7" y="150.6">VCCB</text>
<text x="54.4" y="160.8">A1</text>
<text x="75.9" y="160.8">B1</text>
<text x="54.4" y="163.3">A2</text>
<text x="54.4" y="165.9">A3</text>
<text x="75.9" y="165.9">B3</text>
<text x="75.9" y="163.3">B2</text>
<text x="54.4" y="168.4">A4</text>
<text x="54.4" y="170.9">A5</text>
<text x="54.4" y="173.5">A6</text>
<text x="75.9" y="173.5">B6</text>
<text x="75.9" y="170.9">B5</text>
<text x="75.9" y="168.4">B4</text>
<text x="54.4" y="176">A7</text>
<text x="54.4" y="178.6">A8</text>
<text x="75.9" y="178.6">B8</text>
<text x="75.9" y="176">B7</text>
<text x="74.6" y="183.6">GND</text>
</g>
<g font-size="1.4" fill="#840000">
<text x="79.2" y="29.2">19</text>
<text x="79.6" y="26.7">2</text>
<text x="48.7" y="34.3">10</text>
<text x="49.1" y="39.4">1</text>
<text x="49.1" y="41.9">3</text>
<text x="79.2" y="41.9">18</text>
<text x="79.2" y="39.4">20</text>
<text x="49.1" y="44.4">4</text>
<text x="49.1" y="47">5</text>
<text x="79.2" y="47">16</text>
<text x="79.2" y="44.4">17</text>
<text x="49.1" y="49.5">6</text>
<text x="49.1" y="52.1">7</text>
<text x="79.2" y="52.1">14</text>
<text x="79.2" y="49.5">15</text>
<text x="49.1" y="54.6">8</text>
<text x="49.1" y="57.1">9</text>
<text x="79.2" y="57.1">12</text>
<text x="79.2" y="54.6">13</text>
<text x="79.2" y="62.2">11</text>
<text x="82.2" y="87.6">2</text>
<text x="51.3" y="95.2">10</text>
<text x="81.8" y="90.2">19</text>
<text x="51.7" y="100.3">1</text>
<text x="81.8" y="100.3">20</text>
<text x="51.7" y="102.9">3</text>
<text x="51.7" y="105.4">4</text>
<text x="51.7" y="107.9">5</text>
<text x="81.8" y="107.9">16</text>
<text x="81.8" y="105.4">17</text>
<text x="81.8" y="102.9">18</text>
<text x="51.7" y="110.5">6</text>
<text x="51.7" y="113">7</text>
<text x="81.8" y="113">14</text>
<text x="81.8" y="110.5">15</text>
<text x="51.7" y="115.6">8</text>
<text x="51.7" y="118.1">9</text>
<text x="81.8" y="118.1">12</text>
<text x="81.8" y="115.6">13</text>
<text x="81.8" y="123.2">11</text>
<text x="80.5" y="149.9">19</text>
<text x="80.9" y="147.3">2</text>
<text x="50" y="154.9">10</text>
<text x="50.4" y="160">1</text>
<text x="80.5" y="160">20</text>
<text x="50.4" y="162.6">3</text>
<text x="50.4" y="165.1">4</text>
<text x="50.4" y="167.6">5</text>
<text x="80.5" y="167.6">16</text>
<text x="80.5" y="165.1">17</text>
<text x="80.5" y="162.6">18</text>
<text x="50.4" y="170.2">6</text>
<text x="50.4" y="172.7">7</text>
<text x="80.5" y="172.7">14</text>
<text x="80.5" y="170.2">15</text>
<text x="50.4" y="175.3">8</text>
<text x="50.4" y="177.8">9</text>
<text x="80.5" y="177.8">12</text>
<text x="80.5" y="175.3">13</text>
<text x="80.5" y="182.9">11</text>
</g>
</svg>
